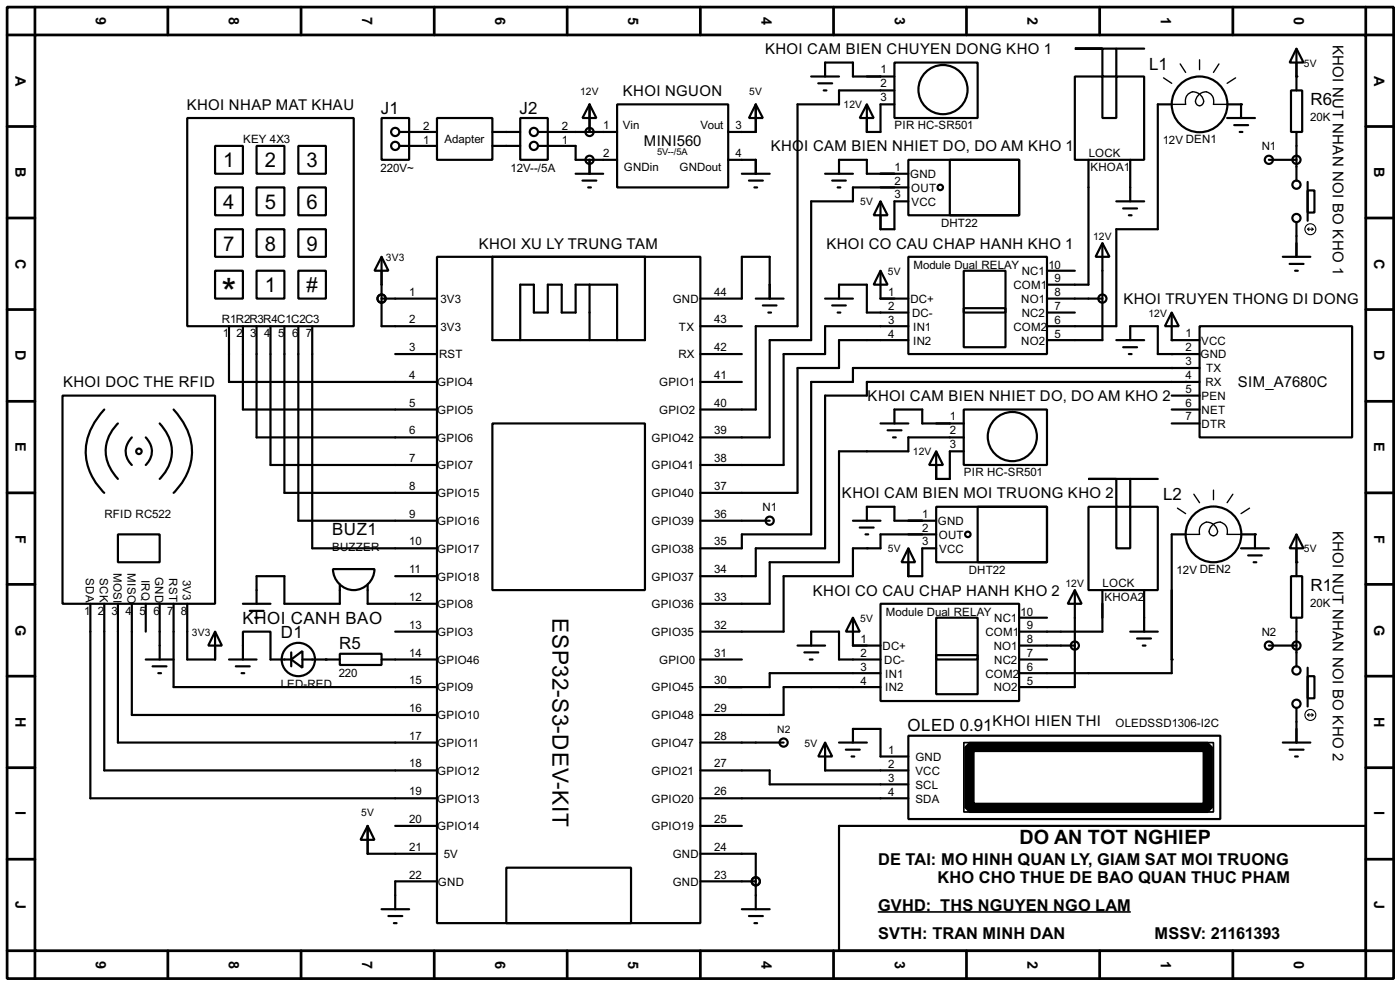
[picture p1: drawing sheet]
<svg xmlns="http://www.w3.org/2000/svg" width="256mm" height="180mm" viewBox="0 0 256 180" stroke-linecap="round" stroke-linejoin="round" font-family="sans-serif">
<g fill="#000">
<circle cx="227.4" cy="19.1" r=".2"/>
<circle cx="237.5" cy="14" r=".2"/>
<circle cx="214.7" cy="62.3" r=".2"/>
<circle cx="214.7" cy="64.8" r=".2"/>
<circle cx="214.7" cy="67.4" r=".2"/>
<circle cx="217.2" cy="69.9" r=".2"/>
<circle cx="229.9" cy="97.8" r=".2"/>
<circle cx="158.8" cy="100.4" r=".2"/>
<circle cx="237.5" cy="102.9" r=".2"/>
<circle cx="59.7" cy="120.7" r=".2"/>
<circle cx="214.7" cy="120.7" r=".2"/>
</g>
<g fill="none" stroke="#000" stroke-width=".4">
<path d="M108 19.1l1.3 2.5h-2.6zM108 19.1v5.1M113.1 19.1h20.3v15.2h-20.3zM138.5 19.1l1.3 2.5h-2.6zM138.5 19.1v5.1h-5.1M148.6 14h5.1M149.9 15.3h2.6M150.9 16.6h.5M151.2 14v-2.5h5.1v2.5h7.6M158.8 19.1l1.3 2.5h-2.6zM158.8 19.1v5.1h2.5v-5.1h2.6M163.9 11.5h15.2v10.1h-15.2z"/>
<path d="M163.9 16.6h-10.2v2.5h-7.6v40.6h-7.6v15.3h-10.2M196.9 14h5.1v7.6h2.5v-7.6h5.1v15.3h-12.7zM196.9 8.9h7.6v5.1h-2.5v-5.1zM204.5 8.9h5.1M214.7 19.1h-2.6v22.9h-7.6v17.7h-12.7M224.8 19.1h2.6v2.5M236.5 16.6h2.1v7.6h-2.1zM237.5 8.9l1.3 2.6h-2.5zM237.5 8.9v7.7M34.3 21.6h30.5v38.1h-30.5zM39.4 26.7h5.1v5.1h-5.1zM39.4 34.3h5.1v5.1h-5.1z"/>
<path d="M47 26.7h5.1v5.1h-5.1zM47 34.3h5.1v5.1h-5.1zM54.7 26.7h5v5.1h-5zM54.7 34.3h5v5.1h-5zM69.9 21.6h5.1v7.7h-5.1zM73.2 24.2h6.9M73.2 26.7h6.9M80.1 21.6h10.1v7.7h-10.1zM90.2 24.2h5.1M90.2 26.7h5.1M95.3 21.6h5.1v7.7h-5.1zM98.6 26.7h6.9v2.6h7.6"/>
<path d="M98.6 24.2h14.5M105.5 31.8h5M106.7 33.1h2.6M107.8 34.3h.5M108 29.3v2.5M133.4 29.3h5.1v2.5M135.9 31.8h5.1M137.2 33.1h2.6M138.2 34.3h.5M151.2 31.8h5.1M152.5 33.1h2.5M153.5 34.3h.5"/>
<path d="M153.7 31.8v-2.5h5.1v2.5h7.6M161.3 36.9l1.3 2.5h-2.5zM161.3 36.9v5.1h2.6v-5.1h2.5M166.4 29.3h20.3v10.1h-20.3zM166.4 34.3h-10.1v2.6h-7.7v25.4h-7.6v17.8h-12.7M174 29.3h12.7v10.1h-12.7zM199.4 29.3v22.8h-7.6M204.5 36.9h5.1M205.8 38.2h2.5M206.8 39.4h.5M207.1 29.3v7.6M224.8 21.6h5.1"/>
<path d="M226.1 22.9h2.6M227.1 24.2h.5M232.5 29.3h5M237.5 24.2v8.9M239.6 34.9h1.2v4h-1.2zM239.6 33.3v7.1M39.4 42h5.1v5h-5.1zM39.4 49.6h5.1v5.1h-5.1zM42 59.7v10.2h38.1M44.5 59.7v15.3h35.6M47 42h5.1v5h-5.1zM47 49.6h5.1v5.1h-5.1z"/>
<path d="M47 59.7v20.4h33.1M49.6 59.7v25.4h30.5M52.1 59.7v30.5h28M54.7 42h5v5h-5zM54.7 49.6h5v5.1h-5zM54.7 59.7v35.6h25.4M57.2 59.7v40.7h22.9M69.9 47l1.3 2.6h-2.6zM69.9 54.7h10.2M69.9 47v12.7h10.2M80.1 47h48.2v122h-48.2zM90.2 47h28v15.3h-28z"/>
<path d="M108 52.1v10.2M128.3 54.7h7.6v-7.7h5.1v7.7M128.3 59.7h7.6M138.5 54.7h5.1M139.8 55.9h2.5M140.8 57.2h.5M151.2 54.7h5.1M152.5 55.9h2.5M153.5 57.2h.5M153.7 54.7v-2.6h5.1v5.1h7.6M161.3 49.6l1.3 2.5h-2.5zM161.3 49.6v5.1h5.1"/>
<path d="M166.4 47h25.4v17.8h-25.4zM166.4 59.7h-15.2v5.1h-7.6v20.3h-15.3M176.6 49.6h7.6v7.6h-7.6zM176.6 56.4h7.6v7.2h-7.6zM191.8 54.7h10.2M191.8 57.2h5.1M191.8 49.6h5.1M202 44.5l1.3 2.5h-2.6zM202 44.5v17.8h-10.2M214.7 57.2l1.3 2.5h-2.6zM214.7 57.2v5.1h5.1M219.8 59.7h27.9v20.4h-27.9z"/>
<path d="M235 47h5.1M236.3 48.3h2.5M237.3 49.6h.5M237.5 40.7v6.3M11.5 72.4h27.9v38.1h-27.9zM19.1 75a10.7 10.7 0 0 0-3.2 9.5 11.4 11.4 0 0 0 3.2 5.7M21.6 77.5a6.9 6.9 0 0 0 0 10.2M29.3 77.5a6.9 6.9 0 0 1 1.5 8l-.8 1.4-.7 .8M31.8 75a10.7 10.7 0 0 1 3.2 9.5 11.4 11.4 0 0 1-3.2 5.7M72.4 64.8h7.7M90.2 77.5h28v30.5h-28zM95.3 62.3v-10.2h2.5v5.1h2.6v-5.1h2.5v5.1h2.6v-5.1h7.6v10.2"/>
<path d="M128.3 69.9h7.6M128.3 64.8h7.6M161.3 77.5h5.1M162.6 78.8h2.6M163.9 77.5v-2.5h5.1v2.5h7.6M166.4 62.3h-12.7v5.1h-7.6v22.8h-17.8M176.6 75h15.2v10.1h-15.2zM204.5 62.3h5.1M205.8 63.6h2.5M206.8 64.8h.5M207.1 62.3v-2.6h5v5.1h7.7M214.7 72.4h5.1"/>
<path d="M214.7 75h5.1M214.7 77.5h5.1M219.8 67.4h-63.5v2.5h-7.7v27.9h-12.7v2.6h-7.6M219.8 69.9h-61v2.5h-7.6v28h-12.7v5.1h-10.2M21.6 97.8h7.7v5.1h-7.7zM24.2 80.1a3.4 3.4 0 0 0 0 5M26.7 80.1a3.4 3.4 0 0 1 0 5M128.3 95.3h12.7M156.3 95.3h5M157.5 96.6h2.6M158.6 97.8h.5M158.8 95.3v-2.5h5.1v2.5h7.6"/>
<path d="M163.6 80.1h.5M171.5 92.8h20.3v10.1h-20.3zM171.5 82.6l1.3 2.5h-2.6zM171.5 97.8h-10.2v2.6h-5v5.1h-12.7v10.1h-15.3M171.5 82.6v5.1h2.5v-5.1h2.6M176.6 80.1h-10.2v2.5h-12.7v20.3h-12.7v7.6h-12.7M179.1 92.8h12.7v10.1h-12.7zM199.4 92.8h5.1v7.6h2.6v-7.6h5v15.2h-12.7zM199.4 87.7h7.7v5.1h-2.6v-5.1zM207.1 87.7h5M217.2 97.8h-2.5v25.4h-28M227.4 97.8h2.5v2.6"/>
<path d="M237.5 97.8l1.3 2.6h-2.5zM237.5 97.8v7.7M16.6 110.5v35.6h63.5M19.1 110.5v30.5h61M21.6 110.5v25.4h58.5M24.2 110.5v20.4h55.9M26.7 110.5v5.1M29.3 110.5v10.2M31.8 110.5v15.3h48.3M34.3 110.5v10.2h5.1v-5.1M39.4 115.6l1.3 2.6h-2.5zM44.5 110.5h5.1"/>
<path d="M45.8 111.8h2.5M46.8 113.1h.5M53.4 119.4v2.6M61 104.2h7.6a3.8 3.8 0 0 1-3.8 3.8 3.8 3.8 0 0 1-3.8-3.8zM62.3 119.7h7.6v2h-7.6zM62.3 107v3.5h-10.2v-5h-5.1v5M67.4 107v3.5h12.7M72.4 105.5h7.7M72.4 115.6h7.7M146.1 118.2h5.1M147.4 119.4h2.5M148.6 118.2v-2.6h5.1v5.1h7.6"/>
<path d="M156.3 113.1l1.2 2.5h-2.5zM156.3 113.1v5.1h5M161.3 110.5h25.4v17.8h-25.4zM166.4 100.4l1.3 2.5h-2.5zM166.4 100.4v5.1h2.6v-5.1h2.5M171.5 113.1h7.6v7.6h-7.6zM171.5 119.9h7.6v7.2h-7.6zM186.7 113.1h5.1M186.7 118.2h10.2M196.9 108l1.3 2.5h-2.6zM196.9 108v17.8h-10.2M202 108v7.6h-15.3"/>
<path d="M207.1 115.6h5M208.3 116.9h2.6M209.4 118.2h.5M209.6 108v7.6M227.4 100.4h5.1M228.7 101.7h2.5M229.7 102.9h.5M232.5 118.2h5M236.5 105.5h2.1v7.6h-2.1zM237.5 113.1v8.9M26.7 120.7h5.1M28 122h2.5"/>
<path d="M29 123.2h.5M42 120.7h5M43.2 122h2.6M44.3 123.2h.5M44.5 120.7v-5.1h5.1v5.1h3.8M53.4 120.7l2-1.5v3zM55.4 120.7h6.9M69.9 120.7h10.2M128.3 120.7h7.6M128.3 135.9h15.3M148.4 120.7h.5M151.2 135.9l1.3 2.6h-2.6z"/>
<path d="M151.2 135.9v5.1h15.2M153.7 135.9h5.1M155 137.2h2.5M156 138.5h.5M156.3 135.9v-2.5h5v5.1h5.1M161.3 123.2h-20.3v2.6h-12.7M161.3 125.8h-17.7v5.1h-15.3M166.4 134.7h57.2v15.2h-57.2zM186.7 120.7h5.1M235 135.9h5.1M236.3 137.2h2.5M237.3 138.5h.5"/>
<path d="M237.5 129.6v6.3M239.6 123.8h1.2v4h-1.2zM239.6 122.2v7.1M67.4 151.2l1.2 2.5h-2.5zM67.4 151.2v5.1h12.7M72.4 151.2h7.7M92.8 158.8h22.8v10.2h-22.8zM128.3 146.1h38.1M128.3 151.2h7.6M128.3 141h12.7v2.6h25.4M128.3 156.3h10.2v10.1M153.7 151.2h96.5v22.8h-96.5z"/>
<path d="M69.9 166.4h5.1M71.2 167.7h2.5M72.2 169h.5M80.1 161.3h-7.7v5.1M128.3 161.3h10.2M135.9 166.4h5.1M137.2 167.7h2.6M138.2 169h.5"/>
<circle cx="172.7" cy="16.4" r="4.5"/>
<circle cx="219.7" cy="19.1" r="5.1"/>
<circle cx="72.4" cy="26.7" r=".75"/>
<circle cx="72.4" cy="24.2" r=".75"/>
<circle cx="97.8" cy="26.7" r=".75"/>
<circle cx="97.8" cy="24.2" r=".75"/>
<circle cx="108" cy="29.3" r=".75"/>
<circle cx="108" cy="24.2" r=".75"/>
<circle cx="172.2" cy="34.3" r=".5"/>
<circle cx="232.4" cy="29.3" r=".75"/>
<circle cx="237.5" cy="29.3" r=".75"/>
<circle cx="237.5" cy="39.9" r=".75"/>
<circle cx="237.5" cy="33.8" r=".75"/>
<circle cx="69.9" cy="54.7" r=".75"/>
<circle cx="201.9" cy="54.7" r=".75"/>
<circle cx="185.4" cy="79.9" r="4.5"/>
<circle cx="25.4" cy="82.6" r=".5"/>
<circle cx="141" cy="95.3" r=".75"/>
<circle cx="177.3" cy="97.8" r=".5"/>
<circle cx="222.3" cy="97.8" r="5.1"/>
<circle cx="196.9" cy="118.2" r=".75"/>
<circle cx="232.4" cy="118.2" r=".75"/>
<circle cx="237.5" cy="118.2" r=".75"/>
<circle cx="54.6" cy="120.7" r="3.1"/>
<circle cx="143.5" cy="135.9" r=".75"/>
<circle cx="237.5" cy="128.8" r=".75"/>
<circle cx="237.5" cy="122.7" r=".75"/>
<circle cx="138.4" cy="161.3" r=".75"/>
</g>
<g fill="none" stroke="#000" stroke-width=".5">
<path d="M1.3 1.3h254v177.8h-254zM6.4 6.4h243.8v167.6h-243.8zM6.4 1.3v5.1h-5.1M30.8 1.3v5.1M55.2 1.3v5.1M79.6 1.3v5.1M103.9 1.3v5.1M128.3 1.3v5.1M152.7 1.3v5.1M177.1 1.3v5.1M201.5 1.3v5.1M225.9 1.3v5.1"/>
<path d="M250.2 1.3v5.1h5.1M1.3 23.2h5.1M1.3 39.9h5.1M250.2 23.2h5.1M250.2 39.9h5.1M1.3 56.7h5.1M250.2 56.7h5.1M1.3 73.5h5.1M250.2 73.5h5.1M1.3 90.2h5.1M250.2 90.2h5.1M1.3 107h5.1"/>
<path d="M250.2 107h5.1M1.3 123.8h5.1M250.2 123.8h5.1M1.3 140.5h5.1M1.3 157.3h5.1M250.2 140.5h5.1M250.2 157.3h5.1M1.3 174h5.1v5.1M30.8 174v5.1M55.2 174v5.1M79.6 174v5.1M103.9 174v5.1"/>
<path d="M128.3 174v5.1M152.7 174v5.1M177.1 174v5.1M201.5 174v5.1M225.9 174v5.1M255.3 174h-5.1v5.1"/>
</g>
<path d="M160.8 166.9h46.4" fill="none" stroke="#000" stroke-width=".3"/>
<g fill="none" stroke="#000" stroke-width=".2">
<path d="M239.6 42h1M239.6 42l.2 .2M239.8 41.7l-.2 .3M240.3 41.7l.3 .3M240.6 42l-.3 .2M239.6 130.9h1M239.6 130.9l.2 .2M239.8 130.6l-.2 .3M240.3 130.6l.3 .3M240.6 130.9l-.3 .2"/>
<circle cx="240" cy="42" r="1"/>
<circle cx="240" cy="130.9" r="1"/>
</g>
<g fill="none" stroke="#000" stroke-width=".25">
<path d="M213.2 14.3l1.5 1M214.7 19.1h2.5a1.66 1.66 0 0 1 .9-2.2 1.66 1.66 0 0 1 2.2 1 .8 .8 0 0 1-.1 1.2 .8 .8 0 0 1-1.2-.3 1.79 1.79 0 0 1 2.4-1.9 1.74 1.74 0 0 1 .9 2.2h2.5M216.2 11.7l1 1.6M219.8 11v1.8M223.3 11.7l-1 1.6M226.4 14.3l-1.6 1M215.7 93l1.5 1M217.2 97.8h2.6a1.65 1.65 0 0 1 .9-2.1 1.65 1.65 0 0 1 2.1 .9 .83 .83 0 0 1 .1 1.2 .83 .83 0 0 1-1.2 0 .83 .83 0 0 1 0-1.2 1.69 1.69 0 0 1 2.9-.4l.2 .9v.7h2.6M218.7 90.5l1.1 1.5M222.3 89.7v1.8M225.9 90.5l-1.1 1.5M228.9 93l-1.5 1"/>
<path d="M176.6 135.9h45.7v12.7h-45.7z"/>
</g>
<path d="M177.6 136.7h43.7v11.2h-43.7z" fill="none" stroke="#000" stroke-width="1.9"/>
<text font-size="7.9" x="40.6" y="56">*</text>
<text font-size="4.6" x="101.2" y="113.1" transform="rotate(90 101.2 113.1)">ESP32-S3-DEV-KIT</text>
<g font-size="4.2">
<text x="40.9" y="30.7">1</text>
<text x="48.5" y="30.7">2</text>
<text x="56.2" y="30.7">3</text>
<text x="40.9" y="38.3">4</text>
<text x="48.5" y="38.3">5</text>
<text x="56.2" y="38.3">6</text>
<text x="40.9" y="45.9">7</text>
<text x="48.5" y="45.9">8</text>
<text x="56.2" y="45.9">9</text>
<text x="48.5" y="53.5">1</text>
<text x="56.2" y="53.5">#</text>
</g>
<text font-size="4.1" x="186.8" y="154.5">DO AN TOT NGHIEP</text>
<g font-size="3.5">
<text x="210.5" y="12.7">L1</text>
<text x="69.8" y="20.8">J1</text>
<text x="95.2" y="20.8">J2</text>
<text x="240.1" y="19.2">R6</text>
<text x="213.1" y="91.5">L2</text>
<text x="60.9" y="98">BUZ1</text>
<text x="240.1" y="108.2">R1</text>
<text x="44.5" y="114.3">KHOI CANH BAO</text>
<text x="51.5" y="116.9">D1</text>
<text x="62.1" y="118.9">R5</text>
<text x="166.3" y="133.9">OLED 0.91</text>
</g>
<g font-size="3.4">
<text x="160.9" y="158.3">DE TAI: MO HINH QUAN LY, GIAM SAT MOI TRUONG</text>
<text x="171.8" y="161.7">KHO CHO THUE DE BAO QUAN THUC PHAM</text>
<text x="160.9" y="166.8">GVHD: THS NGUYEN NGO LAM</text>
<text x="160.9" y="171.8">SVTH: TRAN MINH DAN</text>
<text x="211.5" y="171.8">MSSV: 21161393</text>
</g>
<g font-size="3.1">
<text x="140.1" y="9.9">KHOI CAM BIEN CHUYEN DONG KHO 1</text>
<text x="244.2" y="8.2" transform="rotate(90 244.2 8.2)">KHOI NUT NHAN NOI BO KHO 1</text>
<text x="114.1" y="17.6">KHOI NGUON</text>
<text x="34.2" y="20.1">KHOI NHAP MAT KHAU</text>
<text x="117.9" y="26.7">MINI560</text>
<text x="141.2" y="27.7">KHOI CAM BIEN NHIET DO, DO AM KHO 1</text>
<text x="87.7" y="45.5">KHOI XU LY TRUNG TAM</text>
<text x="151.4" y="45.5">KHOI CO CAU CHAP HANH KHO 1</text>
<text x="205.8" y="55.7">KHOI TRUYEN THONG DI DONG</text>
<text x="11.5" y="70.9">KHOI DOC THE RFID</text>
<text x="226.7" y="70.9">SIM_A7680C</text>
<text x="158.9" y="73.4">KHOI CAM BIEN NHIET DO, DO AM KHO 2</text>
<text x="154.2" y="91.2">KHOI CAM BIEN MOI TRUONG KHO 2</text>
<text x="244.1" y="97.1" transform="rotate(90 244.1 97.1)">KHOI NUT NHAN NOI BO KHO 2</text>
<text x="148.9" y="109">KHOI CO CAU CHAP HANH KHO 2</text>
<text x="181.8" y="132.9">KHOI HIEN THI</text>
</g>
<g font-size="3">
<text x="17.6" y="3.2" transform="rotate(90 17.6 3.2)">9</text>
<text x="42" y="3.2" transform="rotate(90 42 3.2)">8</text>
<text x="66.4" y="3.2" transform="rotate(90 66.4 3.2)">7</text>
<text x="90.7" y="3.2" transform="rotate(90 90.7 3.2)">6</text>
<text x="115.1" y="3.1" transform="rotate(90 115.1 3.1)">5</text>
<text x="139.5" y="3.1" transform="rotate(90 139.5 3.1)">4</text>
<text x="163.9" y="3.2" transform="rotate(90 163.9 3.2)">3</text>
<text x="188.3" y="3.2" transform="rotate(90 188.3 3.2)">2</text>
<text x="212.7" y="3.2" transform="rotate(90 212.7 3.2)">1</text>
<text x="237.1" y="3.1" transform="rotate(90 237.1 3.1)">0</text>
<text x="2.8" y="13.9" transform="rotate(90 2.8 13.9)">A</text>
<text x="251.8" y="13.9" transform="rotate(90 251.8 13.9)">A</text>
<text x="2.9" y="30.6" transform="rotate(90 2.9 30.6)">B</text>
<text x="251.8" y="30.6" transform="rotate(90 251.8 30.6)">B</text>
<text x="2.9" y="47.4" transform="rotate(90 2.9 47.4)">C</text>
<text x="251.8" y="47.4" transform="rotate(90 251.8 47.4)">C</text>
<text x="2.9" y="64.1" transform="rotate(90 2.9 64.1)">D</text>
<text x="251.8" y="64.1" transform="rotate(90 251.8 64.1)">D</text>
<text x="2.8" y="80.9" transform="rotate(90 2.8 80.9)">E</text>
<text x="251.8" y="80.9" transform="rotate(90 251.8 80.9)">E</text>
<text x="2.8" y="97.8" transform="rotate(90 2.8 97.8)">F</text>
<text x="251.8" y="97.8" transform="rotate(90 251.8 97.8)">F</text>
<text x="2.8" y="114.4" transform="rotate(90 2.8 114.4)">G</text>
<text x="251.8" y="114.4" transform="rotate(90 251.8 114.4)">G</text>
<text x="2.8" y="131.2" transform="rotate(90 2.8 131.2)">H</text>
<text x="251.8" y="131.2" transform="rotate(90 251.8 131.2)">H</text>
<text x="2.8" y="148.5" transform="rotate(90 2.8 148.5)">I</text>
<text x="251.8" y="148.5" transform="rotate(90 251.8 148.5)">I</text>
<text x="2.8" y="164.9" transform="rotate(90 2.8 164.9)">J</text>
<text x="251.8" y="164.9" transform="rotate(90 251.8 164.9)">J</text>
<text x="17.6" y="175.9" transform="rotate(90 17.6 175.9)">9</text>
<text x="42" y="175.9" transform="rotate(90 42 175.9)">8</text>
<text x="66.3" y="175.9" transform="rotate(90 66.3 175.9)">7</text>
<text x="90.7" y="175.9" transform="rotate(90 90.7 175.9)">6</text>
<text x="115.1" y="175.9" transform="rotate(90 115.1 175.9)">5</text>
<text x="139.5" y="175.9" transform="rotate(90 139.5 175.9)">4</text>
<text x="163.9" y="175.9" transform="rotate(90 163.9 175.9)">3</text>
<text x="188.2" y="175.9" transform="rotate(90 188.2 175.9)">2</text>
<text x="212.7" y="175.9" transform="rotate(90 212.7 175.9)">1</text>
<text x="237.1" y="175.8" transform="rotate(90 237.1 175.8)">0</text>
</g>
<g font-size="2.4">
<text x="161.3" y="13.4">1</text>
<text x="161.3" y="16">2</text>
<text x="77.5" y="23.8">2</text>
<text x="102.9" y="23.8">2</text>
<text x="110.5" y="23.6">1</text>
<text x="114.1" y="23.6">Vin</text>
<text x="128.3" y="23.6">Vout</text>
<text x="134.8" y="23.6">3</text>
<text x="161.3" y="18.5">3</text>
<text x="163.9" y="23.6">PIR HC-SR501</text>
<text x="240" y="22.2">20K</text>
<text x="44.5" y="26.1">KEY 4X3</text>
<text x="77.5" y="26.3">1</text>
<text x="81.4" y="26.1">Adapter</text>
<text x="102.9" y="26.3">1</text>
<text x="110.5" y="28.7">2</text>
<text x="134.8" y="28.7">4</text>
<text x="199.4" y="28.7">LOCK</text>
<text x="213" y="26.4">12V DEN1</text>
<text x="231.1" y="27.5">N1</text>
<text x="69.7" y="31.4">220V~</text>
<text x="93.5" y="31.4">12V--/5A</text>
<text x="114.3" y="31.2">GNDin</text>
<text x="124.5" y="31.2">GNDout</text>
<text x="163.9" y="31.2">1</text>
<text x="163.9" y="33.8">2</text>
<text x="166.7" y="32.6">GND</text>
<text x="166.9" y="35.1">OUT</text>
<text x="199.8" y="31.2">KHOA1</text>
<text x="163.9" y="36.3">3</text>
<text x="167" y="37.7">VCC</text>
<text x="172.4" y="41.6">DHT22</text>
<text x="167.3" y="49.2">Module Dual RELAY</text>
<text x="185.6" y="52.9">COM1</text>
<text x="187.2" y="50.4">NC1</text>
<text x="192.1" y="49.2">10</text>
<text x="193.2" y="51.7">9</text>
<text x="40.6" y="59.2">R1R2R3R4C1C2C3</text>
<text x="75" y="54.1">1</text>
<text x="75" y="59.2">2</text>
<text x="80.7" y="55.4">3V3</text>
<text x="123.2" y="55.4">GND</text>
<text x="130.9" y="59.2">43</text>
<text x="130.9" y="54.1">44</text>
<text x="162.7" y="54.3">1</text>
<text x="162.7" y="56.8">2</text>
<text x="162.7" y="59.3">3</text>
<text x="166.8" y="55.4">DC+</text>
<text x="167.1" y="58">DC-</text>
<text x="187.1" y="55.4">NO1</text>
<text x="187.2" y="58">NC2</text>
<text x="193.2" y="59.3">6</text>
<text x="193.2" y="56.8">7</text>
<text x="193.2" y="54.3">8</text>
<text x="40.8" y="61.7">1</text>
<text x="43.4" y="61.7">2</text>
<text x="45.9" y="61.7">3</text>
<text x="48.4" y="61.7">4</text>
<text x="51" y="61.7">5</text>
<text x="53.5" y="61.7">6</text>
<text x="56.1" y="61.7">7</text>
<text x="75" y="64.2">3</text>
<text x="80.4" y="65.6">RST</text>
<text x="80.7" y="60.5">3V3</text>
<text x="124.3" y="65.6">RX</text>
<text x="124.4" y="60.5">TX</text>
<text x="130.9" y="64.2">42</text>
<text x="162.7" y="61.9">4</text>
<text x="167.3" y="60.5">IN1</text>
<text x="167.3" y="63.1">IN2</text>
<text x="185.6" y="60.5">COM2</text>
<text x="187.1" y="63.1">NO2</text>
<text x="193.2" y="61.9">5</text>
<text x="217.2" y="61.7">1</text>
<text x="217.2" y="64.2">2</text>
<text x="219.9" y="65.6">GND</text>
<text x="220" y="63.1">VCC</text>
<text x="75" y="69.4">4</text>
<text x="80.1" y="70.7">GPIO4</text>
<text x="120.7" y="70.7">GPIO1</text>
<text x="130.9" y="69.4">41</text>
<text x="217.2" y="71.9">5</text>
<text x="217.2" y="69.4">4</text>
<text x="217.2" y="66.8">3</text>
<text x="220.8" y="70.7">RX</text>
<text x="220.9" y="68.1">TX</text>
<text x="75" y="74.4">5</text>
<text x="80.1" y="75.8">GPIO5</text>
<text x="120.7" y="75.8">GPIO2</text>
<text x="130.9" y="74.4">40</text>
<text x="174" y="76.9">1</text>
<text x="217.2" y="74.4">6</text>
<text x="217.2" y="76.9">7</text>
<text x="220.1" y="73.2">PEN</text>
<text x="220.1" y="75.8">NET</text>
<text x="75" y="79.5">6</text>
<text x="80.1" y="80.8">GPIO6</text>
<text x="119.3" y="80.8">GPIO42</text>
<text x="130.9" y="79.5">39</text>
<text x="174" y="79.5">2</text>
<text x="174" y="82.1">3</text>
<text x="220.1" y="78.3">DTR</text>
<text x="75" y="84.6">7</text>
<text x="75" y="89.6">8</text>
<text x="80.1" y="85.9">GPIO7</text>
<text x="119.3" y="85.9">GPIO41</text>
<text x="130.9" y="89.6">37</text>
<text x="130.9" y="84.6">38</text>
<text x="176.6" y="87.1">PIR HC-SR501</text>
<text x="19.1" y="94.8">RFID RC522</text>
<text x="75" y="94.8">9</text>
<text x="80.1" y="91">GPIO15</text>
<text x="119.3" y="91">GPIO40</text>
<text x="130.9" y="94.8">36</text>
<text x="139.7" y="93.6">N1</text>
<text x="169" y="94.8">1</text>
<text x="60.8" y="100.9">BUZZER</text>
<text x="75" y="99.8">10</text>
<text x="80.1" y="96.1">GPIO16</text>
<text x="80.1" y="101.2">GPIO17</text>
<text x="119.3" y="96.1">GPIO39</text>
<text x="119.3" y="101.2">GPIO38</text>
<text x="130.9" y="99.8">35</text>
<text x="169" y="97.3">2</text>
<text x="169" y="99.8">3</text>
<text x="171.8" y="96.1">GND</text>
<text x="172" y="98.6">OUT</text>
<text x="172" y="101.2">VCC</text>
<text x="15.8" y="105.8" transform="rotate(90 15.8 105.8)">SDA</text>
<text x="18.3" y="105.8" transform="rotate(90 18.3 105.8)">SCK</text>
<text x="20.8" y="104.9" transform="rotate(90 20.8 104.9)">MOSI</text>
<text x="23.4" y="104.9" transform="rotate(90 23.4 104.9)">MISO</text>
<text x="25.9" y="106.1" transform="rotate(90 25.9 106.1)">IRQ</text>
<text x="28.5" y="105.6" transform="rotate(90 28.5 105.6)">GND</text>
<text x="31" y="105.8" transform="rotate(90 31 105.8)">RST</text>
<text x="33.5" y="106.1" transform="rotate(90 33.5 106.1)">3V3</text>
<text x="75" y="104.9">11</text>
<text x="80.1" y="106.3">GPIO18</text>
<text x="119.3" y="106.3">GPIO37</text>
<text x="130.9" y="104.9">34</text>
<text x="177.5" y="105.1">DHT22</text>
<text x="202" y="107.5">LOCK</text>
<text x="215.5" y="105.1">12V DEN2</text>
<text x="15.4" y="112.5">1</text>
<text x="18" y="112.5">2</text>
<text x="20.5" y="112.5">3</text>
<text x="23" y="112.5">4</text>
<text x="25.6" y="112.5">5</text>
<text x="28.1" y="112.5">6</text>
<text x="30.7" y="112.5">7</text>
<text x="33.2" y="112.5">8</text>
<text x="75" y="110">12</text>
<text x="80.1" y="111.3">GPIO8</text>
<text x="119.3" y="111.3">GPIO36</text>
<text x="130.9" y="110">33</text>
<text x="162.3" y="112.7">Module Dual RELAY</text>
<text x="182.1" y="113.9">NC1</text>
<text x="187" y="112.7">10</text>
<text x="202.3" y="110">KHOA2</text>
<text x="240" y="111.1">20K</text>
<text x="75" y="115.1">13</text>
<text x="80.1" y="116.4">GPIO3</text>
<text x="119.3" y="116.4">GPIO35</text>
<text x="130.9" y="115.1">32</text>
<text x="157.7" y="117.8">1</text>
<text x="161.7" y="119">DC+</text>
<text x="180.5" y="116.4">COM1</text>
<text x="182" y="119">NO1</text>
<text x="188.1" y="117.8">8</text>
<text x="188.1" y="115.2">9</text>
<text x="231.1" y="116.4">N2</text>
<text x="51.4" y="126">LED-RED</text>
<text x="62.1" y="123.9">220</text>
<text x="75" y="120.2">14</text>
<text x="75" y="125.2">15</text>
<text x="80.1" y="121.5">GPIO46</text>
<text x="120.7" y="121.5">GPIO0</text>
<text x="130.9" y="125.2">30</text>
<text x="130.9" y="120.2">31</text>
<text x="157.7" y="120.3">2</text>
<text x="157.7" y="122.8">3</text>
<text x="157.7" y="125.4">4</text>
<text x="162" y="121.5">DC-</text>
<text x="162.2" y="124">IN1</text>
<text x="180.5" y="124">COM2</text>
<text x="182.1" y="121.5">NC2</text>
<text x="188.1" y="125.4">5</text>
<text x="188.1" y="122.8">6</text>
<text x="188.1" y="120.3">7</text>
<text x="75" y="130.3">16</text>
<text x="80.1" y="126.6">GPIO9</text>
<text x="80.1" y="131.7">GPIO10</text>
<text x="119.3" y="126.6">GPIO45</text>
<text x="119.3" y="131.7">GPIO48</text>
<text x="130.9" y="130.3">29</text>
<text x="162.2" y="126.6">IN2</text>
<text x="182" y="126.6">NO2</text>
<text x="75" y="135.4">17</text>
<text x="80.1" y="136.7">GPIO11</text>
<text x="119.3" y="136.7">GPIO47</text>
<text x="130.9" y="135.4">28</text>
<text x="204.3" y="133.1">OLEDSSD1306-I2C</text>
<text x="75" y="140.5">18</text>
<text x="80.1" y="141.8">GPIO12</text>
<text x="119.3" y="141.8">GPIO21</text>
<text x="130.9" y="140.5">27</text>
<text x="162.7" y="138.1">1</text>
<text x="162.7" y="140.6">2</text>
<text x="162.7" y="143.2">3</text>
<text x="167.7" y="139.3">GND</text>
<text x="167.7" y="141.8">VCC</text>
<text x="75" y="145.6">19</text>
<text x="80.1" y="146.9">GPIO13</text>
<text x="119.3" y="146.9">GPIO20</text>
<text x="130.9" y="145.6">26</text>
<text x="162.7" y="145.7">4</text>
<text x="167.7" y="144.4">SCL</text>
<text x="167.7" y="146.9">SDA</text>
<text x="75" y="150.6">20</text>
<text x="75" y="155.7">21</text>
<text x="80.1" y="152">GPIO14</text>
<text x="119.3" y="152">GPIO19</text>
<text x="130.9" y="155.7">24</text>
<text x="130.9" y="150.6">25</text>
<text x="75" y="160.8">22</text>
<text x="81.3" y="157.1">5V</text>
<text x="123.2" y="157.1">GND</text>
<text x="130.9" y="160.8">23</text>
<text x="80.2" y="162.1">GND</text>
<text x="123.2" y="162.1">GND</text>
</g>
<g font-size="2.1">
<text x="106.3" y="17.3">12V</text>
<text x="137.3" y="17.3">5V</text>
<text x="238.9" y="12.2">5V</text>
<text x="154.6" y="19.9">12V</text>
<text x="157.6" y="37.6">5V</text>
<text x="70.7" y="47.8">3V3</text>
<text x="200.3" y="43.9">12V</text>
<text x="162.7" y="50.3">5V</text>
<text x="210.4" y="58">12V</text>
<text x="167.3" y="83.4">12V</text>
<text x="162.7" y="101.1">5V</text>
<text x="238.9" y="101.1">5V</text>
<text x="195.2" y="107.5">12V</text>
<text x="157.6" y="113.8">5V</text>
<text x="35.2" y="116.4">3V3</text>
<text x="142.4" y="134.2">N2</text>
<text x="147.4" y="136.7">5V</text>
<text x="66.2" y="149.4">5V</text>
</g>
<text font-size="1.9" x="120.4" y="28.4">5V--/5A</text>
</svg>
